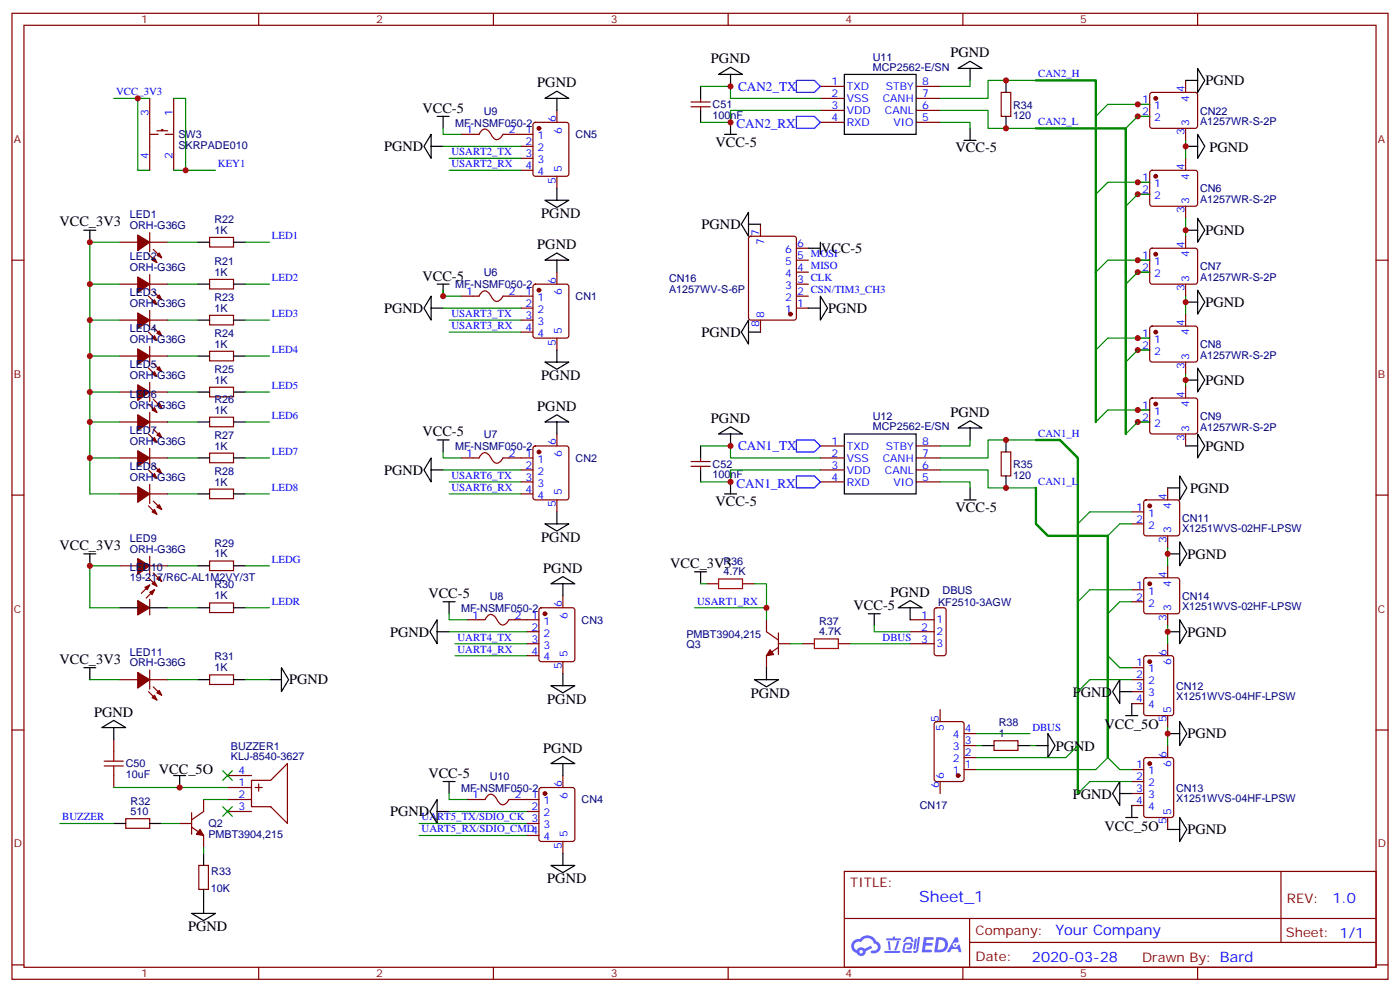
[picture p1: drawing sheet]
<svg xmlns="http://www.w3.org/2000/svg" width="412mm" height="292mm" viewBox="0 0 412 292" stroke-linecap="round" stroke-linejoin="round" font-family="sans-serif">
<path d="M305.2 23.7h17.6v100.5M305.2 37.8h26.4v89.9M305.2 129.5h7l5.3 5.3v98.8M305.2 143.6v10.6l3.5 3.5h17.6v65.3" fill="none" stroke="#008700" stroke-width=".71"/>
<g fill="none" stroke="#870000" stroke-width=".35">
<path d="M3.5 3.9h405.4v284.4h-405.4zM7.1 7.4h398.2v277.3h-398.2zM76.2 3.9v3.5M145.3 3.9v3.5M214.5 3.9v3.5M283.6 3.9v3.5M352.8 3.9v3.5M3.5 76.6h3.6M405.3 76.6h3.6M3.5 145.7h3.6M405.3 145.7h3.6M3.5 214.9h3.6"/>
<path d="M405.3 214.9h3.6M248.7 256.5h156.6v28.2h-156.6zM377.3 256.5v20.9M248.7 270.4h156.5M285.6 277.4h119.6M285.6 270.4v14.1M3.5 284h3.6M76.2 284.7v3.6M145.3 284.7v3.6M214.5 284.7v3.6M283.6 284.7v3.6M352.8 284.7v3.6"/>
<path d="M405.3 284h3.6"/>
</g>
<g fill="#5487ff">
<path d="M272.1 275.8h2.6l.3 .2-.1 .6h-2l-.1 1h1.6l.4 .4-.4 .4h-1.7l-.2 1.1 1.8 .1 .3 .3-.2 .4h-2.9z"/>
<path d="M281.4 275.9h.7l.4 1.3-.7 .3a.74 .74 0 0 0-1.1 .3 .74 .74 0 0 0 .5 1.1 .74 .74 0 0 0 .9-.7l.5-.3 .7 2.4h-.9l-.2-1h-1.9l-.5 1h-.9z"/>
<path d="M269.5 276.3h.6l-.4 2.9a.31 .31 0 0 1-.3 .3 .31 .31 0 0 1-.3-.3z"/>
<path d="M270.4 275.8h.6l-.5 4a.89 .89 0 0 1-.7 .7 .89 .89 0 0 1-.9-.3l1-.5z"/>
<path d="M266.8 276l.6-.2 1.2 .1 .5 1.3-.6 .1-.4-.9-1 .1a.95 .95 0 0 1-1 .8l-.1-.2z"/>
<path d="M266.4 277.7l1.8-.2a1.04 1.04 0 0 1 .6 1.1 1.04 1.04 0 0 1-.8 .9h-.7a.29 .29 0 0 1-.3-.4 .29 .29 0 0 1 .3-.2h.7l.2-.8h-1.4l-.4 1.8h1.9a.29 .29 0 0 1 .3 .3 .29 .29 0 0 1-.3 .3h-2l-.4-.3 .2-2.1z"/>
<path d="M260.5 279.9h4.4a.3 .3 0 0 1 .3 .3 .3 .3 0 0 1-.3 .3h-4.3z"/>
<path d="M264.3 277h.6l-.5 1.6a1.02 1.02 0 0 1-.7 1.2l-.2-.3z"/>
<path d="M261.5 277h.6l.3 2.4-.3 .3-.3-.2z"/>
<path d="M261.1 276.2h1.9l.2-.5h.5l-.1 .5h1.5a.29 .29 0 0 1 .3 .3 .29 .29 0 0 1-.3 .3h-3.9z"/>
<path d="M275.8 275.9l-.6 4.4h1.4a2.27 2.27 0 0 0 2.7-2.3 2.27 2.27 0 0 0-2.7-2.1zM276.6 276.6a1.5 1.5 0 0 1 1.8 1.6 1.5 1.5 0 0 1-1.9 1.3h-.3z"/>
<path d="M251.4 277a2.09 2.09 0 0 0 1 3.5 1.37 1.37 0 0 0 1.5 .9 1.37 1.37 0 0 0 1.1-1.4l2-1-.5-.7-1.8 1a1.4 1.4 0 0 0-2.3 .4 1.32 1.32 0 0 1-.6-1.9 1.32 1.32 0 0 1 1.9-.4 2.02 2.02 0 0 1 2-1.3 2.02 2.02 0 0 1 1.8 1.7 1.09 1.09 0 0 1 1.1 1.3 1.09 1.09 0 0 1-1.6 .7 .41 .41 0 0 0-.5 .3 .41 .41 0 0 0 .4 .5 1.89 1.89 0 0 0 2.4-1.2 1.89 1.89 0 0 0-1.2-2.4 2.98 2.98 0 0 0-5-.6l-1 .1zM253.2 280.1a.52 .52 0 0 1 1 0 .52 .52 0 0 1-1 0z"/>
<circle cx="281.4" cy="278.1" r=".28"/>
</g>
<g fill="none" stroke="#870000" stroke-width=".35">
<path d="M44.1 29v21.1M44.1 39.5h2.5M46.2 38.5h3.2M47.6 38.5v-.4h.4v.4M48.7 39.5h2.5M51.2 29v21.1M135.8 39.5h5.3l.6-.9a1.56 1.56 0 0 1 2.7 .5l.2 .3a2.13 2.13 0 0 0 2.2 1.6l1.4-1.5h8.8M157.2 36.2l.5-.2h9.2l.6 .4 .1 14.8-.5 .6-9.4 .1-.7-.5v-14.7zM164 32.5v3.5M203.6 31.4h5.6M203.6 30h5.6M206.4 29v1"/>
<path d="M206.4 31.4v1.1M241.7 25.4h7M241.7 29h7M241.7 32.5h7M241.7 36h7M269.9 25.4h7M269.9 29h7M269.9 32.5h7M269.9 36h7M294.9 27.2h2.8v7.1h-2.8zM335.1 30.7h3.6M335.1 34.3h3.6"/>
<path d="M338.9 27.4l.5-.2h12.7l.5 .2 .2 .5-.1 9.5-.6 .4-13-.1-.4-.6v-9.2zM349.2 23.7v3.5M349.2 37.8v3.5M153.5 43.1h3.5M153.5 46.6h3.5M153.5 50.1h3.5M164 51.9v3.5M335.1 53.7h3.6M335.1 57.2h3.6M338.9 50.3l.5-.2h12.7l.5 .2 .2 .5-.1 9.5-.6 .4-13-.1-.4-.6v-9.2zM349.2 46.6v3.5M35.3 71.3h5.3"/>
<path d="M43.7 74.8l2.5 2.5M44.1 68.5v5.6M44.1 71.3h5.3M45.2 73.4l2.4 2.5M61.7 69.9h7.1v2.8h-7.1zM220.7 69.7l.5-.2h12.7l.6 .5 .1 23.5-.5 .7h-12.9l-.7-.4v-23.6zM224 66v3.5M234.6 76.6h3.5M234.6 73.1h3.5M335.1 76.6h3.6M338.9 73.3l.5-.2h12.7l.5 .2 .2 .5-.1 9.4-.6 .4h-13l-.4-.7v-9.1zM349.2 60.7v3.5"/>
<path d="M349.2 69.5v3.6M35.3 83.6h5.3M35.3 94.2h5.3M43.7 87.2l2.5 2.4M43.7 97.8l2.5 2.4M44.1 80.8v5.7M44.1 91.4v5.6M44.1 83.6h5.3M44.1 94.2h5.3M45.2 85.8l2.4 2.4M45.2 96.3l2.4 2.5M61.7 82.2h7.1v2.9h-7.1z"/>
<path d="M61.7 92.8h7.1v2.8h-7.1zM135.8 87.2h5.3l.6-1a1.56 1.56 0 0 1 2.7 .6l.2 .3a2.13 2.13 0 0 0 2.2 1.5l1.4-1.4h8.8M153.5 94.2h3.5M153.5 90.7h3.5M153.5 97.8h3.5M157.2 83.9l.5-.3h9.2l.6 .5 .1 14.7-.5 .7h-9.4l-.7-.4v-14.8zM164 80.1v3.5M164 99.5v3.5M224 94.2v3.6M234.6 83.6h3.5M234.6 87.2h3.5M234.6 90.7h3.5"/>
<path d="M234.6 80.1h3.5M335.1 80.1h3.6M335.1 99.5h3.6M338.9 96.2l.5-.2h12.7l.5 .2 .2 .5-.1 9.4-.6 .5-13-.1-.4-.6v-9.2zM349.2 83.6v3.6M349.2 92.5v3.5M35.3 104.8h5.3M35.3 115.4h5.3M43.7 108.3l2.5 2.5M43.7 118.9l2.5 2.5M44.1 102v5.6M44.1 112.6v5.6"/>
<path d="M44.1 104.8h5.3M44.1 115.4h5.3M45.2 106.9l2.4 2.5M45.2 117.5l2.4 2.5M61.7 103.4h7.1v2.8h-7.1zM61.7 114h7.1v2.8h-7.1zM335.1 103h3.6M338.9 117.4l.5-.2h12.7l.5 .2 .2 .5-.1 9.4-.6 .4h-13l-.4-.7v-9.1zM349.2 106.6v3.5M349.2 113.6v3.6M35.3 124.2h5.3M35.3 134.8h5.3"/>
<path d="M43.7 127.7l2.5 2.5M43.7 138.3l2.5 2.5M44.1 121.4v5.6M44.1 132v5.6M44.1 124.2h5.3M44.1 134.8h5.3M45.2 126.3l2.4 2.5M45.2 136.9l2.4 2.5M61.7 122.8h7.1v2.8h-7.1zM61.7 133.4h7.1v2.8h-7.1zM135.8 134.8h5.3l.6-.9a1.56 1.56 0 0 1 2.7 .5l.2 .3a2.13 2.13 0 0 0 2.2 1.5l1.4-1.4h8.8M153.5 138.3h3.5"/>
<path d="M157.2 131.5l.5-.2h9.2l.6 .4 .1 14.7-.5 .7h-9.4l-.7-.4v-14.7zM164 127.7v3.6M203.6 137.3h5.6M203.6 135.9h5.6M206.4 134.8v1.1M206.4 137.3v1M241.7 134.8h7M241.7 138.3h7M241.7 131.3h7M269.9 134.8h7M269.9 138.3h7M269.9 131.3h7"/>
<path d="M294.9 133h2.8v7.1h-2.8zM335.1 124.2h3.6M335.1 120.7h3.6M349.2 127.7v3.6M35.3 145.4h5.3M43.7 148.9l2.5 2.5M44.1 142.6v5.6M44.1 145.4h5.3M45.2 147.5l2.4 2.5M61.7 144h7.1v2.8h-7.1zM153.5 145.4h3.5M153.5 141.9h3.5"/>
<path d="M164 147.1v3.6M241.7 141.9h7M269.9 141.9h7M333.4 150.7h3.5M333.4 154.2h3.5M337.1 147.4l.5-.3h9.2l.5 .3 .2 .4v9.2l-.2 .5-.5 .2h-9.2l-.5-.2-.2-.5v-9.2zM344 143.6v3.5M344 157.7v3.6M35.3 166.5h5.3M43.7 170.1l2.5 2.4M44.1 163.7v5.7M44.1 176.4v4.6"/>
<path d="M44.1 166.5h5.3M44.1 172.2l-2.5 2.5M45.2 168.7l2.4 2.4M45.5 173.6l-2.5 2.5M61.7 165.1h7.1v2.9h-7.1zM61.7 177.5h7.1v2.8h-7.1zM159 179.1l.5-.2h9.1l.7 .4v14.8l-.4 .6-9.4 .1-.7-.5-.1-14.7zM165.8 175.4v3.5M208.1 171.8h3.6M218.7 171.8h3.5M275.4 179.1l.5-.2h2.1l.5 .2 .2 .5v12.7l-.2 .5-.5 .2-2.4-.1-.4-.6v-12.7zM333.4 173.6h3.5"/>
<path d="M333.4 177.1h3.5M337.1 170.3l.5-.2h9.2l.5 .2 .2 .5v9.2l-.2 .5-.5 .2h-9.2l-.5-.3-.2-.4v-9.2zM344 166.5v3.6M44.1 197.2v5.7M61.7 198.6h7.1v2.9h-7.1zM137.6 182.4h5.3l.6-.9a1.56 1.56 0 0 1 2.7 .5l.1 .3a2.13 2.13 0 0 0 2.3 1.6l1.3-1.5h8.8M155.2 185.9h3.5M155.2 189.5h3.5M155.2 193h3.5M165.8 194.8v3.5M225.8 182.4v3.5l3.5 2.5M229.3 189.5h3.5"/>
<path d="M229.3 190.5l-3.5 2.5v3.5M229.3 186.3v6.4M236.4 189.5h3.5M246.9 189.5h3.6M268.1 182.4h7.1M268.1 185.9h7.1M268.1 189.5h7.1M333.4 196.5h3.5M337.1 193.2l.5-.2h7.4l.7 .4v16.5l-.4 .7h-7.7l-.6-.4-.1-16.5zM344 180.7v3.5M344 189.5v3.5M33.5 217.7v3.5"/>
<path d="M35.3 200.1h5.3M43.7 203.6l2.5 2.5M44.1 200.1h5.3M45.2 202.2l2.4 2.4M275.4 212.6l.5-.2h7.4l.6 .4 .1 16.5-.5 .7h-7.6l-.7-.4v-16.5zM276.9 208.9v3.5M284 219.5h3.5M284 215.9h3.5M292.8 218.1h7.1v2.8h-7.1zM333.4 200.1h3.5M333.4 203.6h3.5M333.4 207.1h3.5"/>
<path d="M344 210.6v3.6M344 219.5v3.5M33.5 228.3v3.5M56.4 239.2v6.4M60 235.3v3.6l-3.6 2.4M67 231.8h7.1M67 235.3h7.1M67 238.9h7.1M67 228.3h7.1M74.1 229.7h5.6l5-4.9v17.6l-5-4.9h-5.6zM75.1 231.8h2.2M76.2 230.8v2.1"/>
<path d="M137.6 235.3h5.3l.6-.9a1.56 1.56 0 0 1 2.7 .5l.1 .3a2.13 2.13 0 0 0 2.3 1.6l1.3-1.5h8.8M155.2 238.9h3.5M159 232l.5-.2h9.1l.7 .4v14.8l-.4 .6-9.4 .1-.7-.5-.1-14.7zM165.8 228.3v3.5M276.9 230v3.6M284 226.5h3.5M284 223h3.5M333.4 226.5h3.5M333.4 230h3.5M333.4 233.6h3.5M333.4 237.1h3.5M337.1 223.2l.5-.2h7.4l.7 .4v16.5l-.4 .7h-7.7l-.6-.4-.1-16.5z"/>
<path d="M37 241h7.1v2.8h-7.1zM52.9 242.4h3.5M56.4 243.5l3.6 2.4v3.5M58.6 254.7h2.8v7.1h-2.8zM155.2 242.4h3.5M155.2 245.9h3.5M165.8 247.7v3.5M344 240.6v3.6"/>
</g>
<g fill="none" stroke="#000" stroke-width=".35">
<path d="M127 39.5v7.1l-2.1-3.5zM128.8 34.3h3.5M130.5 34.3v3.5M160.5 29l3.5-2.2 3.6 2.2zM164 29v3.5M206.4 25.4v3.6M206.4 32.5v3.5M211.7 21.9l3.5-2.1 3.5 2.1zM213.4 39.5h3.6M215.2 21.9v3.5M215.2 36v3.5M248.7 21.9h21.2v17.6h-21.2z"/>
<path d="M282.2 20.1l3.6-2.1 3.5 2.1zM285.8 20.1v3.6M285.8 37.8v3.5M296.3 23.7v3.5M296.3 34.3v3.5M349.2 23.7h3.6M352.8 20.1l2.1 3.6-2.1 3.5zM352.8 39.5l2.1 3.6-2.1 3.5zM127 43.1h3.5M160.5 58.9h7.1l-3.6 2.2zM164 55.4v3.5M284 41.3h3.5"/>
<path d="M349.2 43.1h3.6M24.7 67.8h3.5M26.5 67.8v3.5M58.2 71.3h3.5M68.8 71.3h3.5M160.5 76.6l3.5-2.1 3.6 2.1zM164 76.6v3.5M220.5 62.5v7l-2.1-3.5zM220.5 66h3.5M238.1 73.1h3.6M241.7 71.3v3.5M349.2 67.8h3.6"/>
<path d="M352.8 64.2l2.1 3.6-2.1 3.5zM58.2 83.6h3.5M58.2 94.2h3.5M68.8 83.6h3.5M68.8 94.2h3.5M127 87.2v7l-2.1-3.5zM127 90.7h3.5M128.8 83.6h3.5M130.5 83.6v3.6M220.5 94.2v7.1l-2.1-3.5zM220.5 97.8h3.5M238.1 90.7h3.6"/>
<path d="M241.7 87.2l2.1 3.5-2.1 3.5zM349.2 88.9h3.6M352.8 85.4l2.1 3.5-2.1 3.6zM58.2 104.8h3.5M58.2 115.4h3.5M68.8 104.8h3.5M68.8 115.4h3.5M160.5 106.6h7.1l-3.6 2.1zM164 103v3.6M349.2 111.9h3.6M352.8 108.3l2.1 3.6-2.1 3.5zM58.2 124.2h3.5"/>
<path d="M58.2 134.8h3.5M68.8 124.2h3.5M68.8 134.8h3.5M127 134.8v7.1l-2.1-3.6zM127 138.3h3.5M128.8 129.5h3.5M130.5 129.5v3.5M160.5 124.2l3.5-2.1 3.6 2.1zM164 124.2v3.5M206.4 131.3v3.5M206.4 138.3v3.6M211.7 127.7l3.5-2.1 3.5 2.1z"/>
<path d="M215.2 127.7v3.6M248.7 127.7h21.2v17.7h-21.2zM282.2 126l3.6-2.1 3.5 2.1zM285.8 126v3.5M296.3 129.5v3.5M349.2 131.3h3.6M352.8 127.7l2.1 3.6-2.1 3.5zM58.2 145.4h3.5M68.8 145.4h3.5M160.5 154.2h7.1l-3.6 2.1zM164 150.7v3.5M213.4 145.4h3.6"/>
<path d="M215.2 141.9v3.5M284 147.1h3.5M285.8 143.6v3.5M296.3 140.1v3.5M344 143.6h3.5M347.5 159.5l2.1 3.5-2.1 3.5zM347.5 140.1l2.1 3.5-2.1 3.5zM24.7 163h3.5M26.5 163v3.5M35.3 178.9h5.3M44.1 178.9h5.3M58.2 166.5h3.5"/>
<path d="M58.2 178.9h3.5M68.8 166.5h3.5M68.8 178.9h3.5M130.5 177.1h3.6M132.3 177.1v3.6M162.3 171.8l3.5-2.1 3.5 2.1zM165.8 171.8v3.6M204.6 168.3h3.5M206.4 168.3v3.5M264.6 178.9l3.5-2.1 3.5 2.1zM268.1 178.9v3.5M344 163h3.5"/>
<path d="M24.7 196.5h3.5M26.5 196.5v3.6M82.9 196.5l2.1 3.6-2.1 3.5zM128.8 182.4v7.1l-2.2-3.6zM128.8 185.9h3.5M165.8 198.3v3.5M225.8 196.5v3.6M255.8 180.7h3.5M257.5 180.7v3.5M344 185.9h3.5M347.5 182.4l2.1 3.5-2.1 3.6zM30 214.2l3.5-2.1 3.5 2.1z"/>
<path d="M33.5 214.2v3.5M58.2 200.1h3.5M68.8 200.1h3.5M79.4 200.1h3.5M162.3 201.8h7l-3.5 2.1zM222.2 200.1h7.1l-3.5 2.1zM289.3 219.5h3.5M299.9 219.5h3.5M305.2 219.5h3.5M308.7 215.9l2.1 3.6-2.1 3.5zM329.8 200.1v7l-2.1-3.5zM329.8 203.6h3.6"/>
<path d="M331.6 210.6h3.5M333.4 207.1v3.5M344 215.9h3.5M347.5 212.4l2.1 3.5-2.1 3.6zM51.2 228.3h3.5M52.9 228.3v3.5M128.8 235.3v7.1l-2.2-3.5zM128.8 238.9h3.5M130.5 230h3.6M132.3 230v3.6M162.3 224.8l3.5-2.2 3.5 2.2zM165.8 224.8v3.5"/>
<path d="M329.8 230v7.1l-2.1-3.5zM329.8 233.6h3.6M333.4 237.1v3.5M33.5 242.4h3.5M44.1 242.4h3.5M60 251.2v3.5M162.3 254.7h7l-3.5 2.2zM165.8 251.2v3.5M331.6 240.6h3.5M344 244.2h3.5M347.5 240.6l2.1 3.6-2.1 3.5zM56.4 268.9h7.1l-3.5 2.1z"/>
<path d="M60 261.8v7.1"/>
</g>
<g fill="#870000" stroke="#870000" stroke-width=".35">
<path d="M46.9 74.5l.7 1.4-1.4-.7z"/>
<path d="M44.8 76.6l.7-.7 .7 1.4z"/>
<path d="M40.6 69.2l3.5 2.1-3.5 2.5z"/>
<path d="M46.2 87.5l.7-.7 .7 1.4z"/>
<path d="M44.8 88.9l.7-.7 .7 1.4z"/>
<path d="M40.6 81.5l3.5 2.1-3.5 2.5z"/>
<path d="M46.2 98.1l.7-.7 .7 1.4z"/>
<path d="M44.8 99.5l.7-.7 .7 1.4z"/>
<path d="M40.6 92.1l3.5 2.1-3.5 2.5z"/>
<path d="M46.2 108.7l.7-.7 .7 1.4z"/>
<path d="M44.8 110.1l.7-.7 .7 1.4z"/>
<path d="M40.6 102.7l3.5 2.1-3.5 2.5z"/>
<path d="M46.2 119.3l.7-.7 .7 1.4z"/>
<path d="M44.8 120.7l.7-.7 .7 1.4z"/>
<path d="M40.6 113.3l3.5 2.1-3.5 2.5z"/>
<path d="M46.2 128.1l.7-.7 .7 1.4z"/>
<path d="M45.5 128.8l.7 1.4-1.4-.7z"/>
<path d="M40.6 122.1l3.5 2.1-3.5 2.5z"/>
<path d="M46.2 138.7l.7-.7 .7 1.4z"/>
<path d="M44.8 140.1l.7-.7 .7 1.4z"/>
<path d="M40.6 132.7l3.5 2.1-3.5 2.5z"/>
<path d="M46.2 149.3l.7-.7 .7 1.4z"/>
<path d="M44.8 150.7l.7-.7 .7 1.4z"/>
<path d="M40.6 143.3l3.5 2.1-3.5 2.4z"/>
<path d="M46.2 170.4l.7-.7 .7 1.4z"/>
<path d="M44.8 171.8l.7-.7 .7 1.4z"/>
<path d="M40.6 164.4l3.5 2.1-3.5 2.5z"/>
<path d="M46.9 203.2l.7 1.4-1.4-.7z"/>
<path d="M44.8 205.4l.7-.8 .7 1.5z"/>
<path d="M40.6 197.9l3.5 2.2-3.5 2.4z"/>
<path d="M40.6 176.8l3.5 2.1-3.5 2.1z"/>
<path d="M44.1 174.3l1.4-.7-.7 1.4z"/>
<path d="M42.7 172.9l1.4-.7-.7 1.4z"/>
<path d="M58.9 244.2l1.1 1.7-2.1-.3z"/>
<path d="M226.8 191.2l1.1 1.5-2.1 .3z"/>
<circle cx="158.7" cy="37.8" r=".53"/>
<circle cx="158.7" cy="85.4" r=".53"/>
<circle cx="158.7" cy="133" r=".53"/>
<circle cx="160.5" cy="180.7" r=".53"/>
<circle cx="160.5" cy="233.6" r=".53"/>
<circle cx="338.7" cy="148.9" r=".53"/>
<circle cx="338.7" cy="194.8" r=".53"/>
<circle cx="338.7" cy="224.8" r=".53"/>
<circle cx="338.7" cy="171.8" r=".53"/>
<circle cx="232.8" cy="92.5" r=".53"/>
<circle cx="282.2" cy="228.3" r=".53"/>
<circle cx="340.4" cy="29" r=".53"/>
<circle cx="340.4" cy="51.9" r=".53"/>
<circle cx="340.4" cy="74.8" r=".53"/>
<circle cx="340.4" cy="97.8" r=".53"/>
<circle cx="340.4" cy="118.9" r=".53"/>
</g>
<path d="M211.7 170.4h7v2.8h-7zM239.9 188.1h7v2.8h-7zM30.7 224h5.6M30.7 225.5h5.6M33.5 221.2v2.8M33.5 225.5v2.8" fill="none" stroke="#a10000" stroke-width=".35"/>
<path d="M234.6 23.7h5.3l1.8 1.7-1.8 1.8h-5.3zM234.6 34.3h5.3l1.8 1.7-1.8 1.8h-5.3zM234.6 129.5h5.3l1.8 1.8-1.8 1.7h-5.3zM234.6 140.1h5.3l1.8 1.8-1.8 1.7h-5.3z" fill="none" stroke="#00f" stroke-width=".35"/>
<g fill="none" stroke="#008700" stroke-width=".35">
<path d="M33.5 29h7.1M44.1 29h-3.5v21.1h3.5M51.2 29h3.5v21.1h-3.5M130.5 37.8v1.7h5.3M206.4 25.4h8.8v3.6h26.5M241.7 32.5h-26.5v3.5h-8.8M276.9 32.5h14.1v5.3h14.2M276.9 36h8.9v1.8M285.8 23.7v1.7h-8.9M305.2 23.7h-14.2v5.3h-14.1M326.3 30.7h12.4M335.1 34.3h3.6"/>
<path d="M54.7 50.1h8.8M130.5 43.1h23M132.3 46.6h21.2M132.3 50.1h21.2M326.3 53.7h12.4M335.1 57.2h3.6M349.2 41.3v5.3M35.3 71.3h-8.8v74.1h8.8M49.4 71.3h8.8M72.3 71.3h7.1M326.3 76.6h12.4M349.2 64.2v5.3"/>
<path d="M26.5 83.6h8.8M26.5 94.2h8.8M49.4 83.6h8.8M49.4 94.2h8.8M72.3 83.6h7.1M72.3 94.2h7.1M130.5 85.4v1.8h5.3M130.5 90.7h23M132.3 94.2h21.2M132.3 97.8h21.2M326.3 99.5h12.4M335.1 80.1h3.6"/>
<path d="M349.2 87.2v5.3M26.5 104.8h8.8M26.5 115.4h8.8M49.4 104.8h8.8M49.4 115.4h8.8M72.3 104.8h7.1M72.3 115.4h7.1M335.1 103h3.6M349.2 110.1v3.5M26.5 124.2h8.8M26.5 134.8h8.8M49.4 124.2h8.8"/>
<path d="M49.4 134.8h8.8M72.3 124.2h7.1M72.3 134.8h7.1M130.5 133v1.8h5.3M130.5 138.3h23M206.4 131.3h8.8v3.5h26.5M241.7 138.3h-26.5v3.6h-8.8M276.9 138.3h14.1v5.3h14.2M285.8 129.5v1.8h-8.9M305.2 129.5h-14.2v5.3h-14.1M326.3 120.7h12.4M335.1 124.2h3.6"/>
<path d="M49.4 145.4h8.8M72.3 145.4h7.1M132.3 145.4h21.2M132.3 141.9h21.2M276.9 141.9h8.9v1.7M321 150.7h12.4M329.8 154.2h3.6M35.3 166.5h-8.8v12.4h8.8M49.4 166.5h8.8M49.4 178.9h8.8M72.3 166.5h7.1M72.3 178.9h7.1"/>
<path d="M204.6 178.9h21.2v3.5M206.4 171.8h1.7M222.2 171.8h3.6v7.1M321 173.6h12.4M329.8 177.1h3.6M344 161.3v5.2M132.3 180.7v1.7h5.3M132.3 185.9h22.9M134.1 193h21.1M134.1 189.5h21.1M232.8 189.5h3.6M250.5 189.5h17.6"/>
<path d="M257.5 184.2v1.7h10.6M329.8 196.5h3.6M344 184.2v5.3M26.5 200.1h8.8M49.4 200.1h8.8M72.3 200.1h7.1M287.5 215.9h15.9M287.5 219.5h1.8M303.4 219.5h1.8M321 200.1h12.4M344 214.2v5.3M33.5 231.8h33.5"/>
<path d="M60 235.3h7M132.3 233.6v1.7h5.3M132.3 238.9h22.9M287.5 226.5h35.3M287.5 223h26.5M321 230h12.4M329.8 226.5h3.6M17.6 242.4h15.9M47.6 242.4h5.3M60 249.4v1.8M123.5 242.4h31.7M123.5 245.9h31.7"/>
</g>
<g fill="#c00">
<circle cx="349.3" cy="43.1" r=".88"/>
<circle cx="296.3" cy="23.7" r=".88"/>
<circle cx="296.3" cy="37.8" r=".88"/>
<circle cx="26.5" cy="71.3" r=".88"/>
<circle cx="26.5" cy="134.8" r=".88"/>
<circle cx="26.5" cy="124.2" r=".88"/>
<circle cx="26.5" cy="115.4" r=".88"/>
<circle cx="26.5" cy="104.8" r=".88"/>
<circle cx="26.5" cy="94.2" r=".88"/>
<circle cx="26.5" cy="83.6" r=".88"/>
<circle cx="54.7" cy="50.1" r=".88"/>
<circle cx="40.6" cy="29" r=".88"/>
<circle cx="26.5" cy="166.5" r=".88"/>
<circle cx="52.9" cy="231.8" r=".88"/>
<circle cx="296.3" cy="143.6" r=".88"/>
<circle cx="296.3" cy="129.5" r=".88"/>
<circle cx="349.3" cy="67.8" r=".88"/>
<circle cx="349.3" cy="88.9" r=".88"/>
<circle cx="349.3" cy="111.9" r=".88"/>
<circle cx="215.2" cy="25.4" r=".88"/>
<circle cx="215.2" cy="36" r=".88"/>
<circle cx="215.2" cy="131.3" r=".88"/>
<circle cx="215.2" cy="141.9" r=".88"/>
<circle cx="344" cy="163" r=".88"/>
<circle cx="344" cy="185.9" r=".88"/>
<circle cx="344" cy="215.9" r=".88"/>
<circle cx="225.8" cy="178.9" r=".88"/>
<circle cx="335.1" cy="30.7" r=".88"/>
<circle cx="335.1" cy="34.3" r=".88"/>
<circle cx="335.1" cy="53.7" r=".88"/>
<circle cx="335.1" cy="57.2" r=".88"/>
<circle cx="335.1" cy="76.6" r=".88"/>
<circle cx="335.1" cy="80.1" r=".88"/>
<circle cx="335.1" cy="99.5" r=".88"/>
<circle cx="335.1" cy="103" r=".88"/>
<circle cx="335.1" cy="120.7" r=".88"/>
<circle cx="335.1" cy="124.2" r=".88"/>
<circle cx="130.5" cy="87.2" r=".88"/>
</g>
<g fill="none" stroke="#008700" stroke-width=".35">
<path d="M326.3 30.7l-3.5 3.6M335.1 34.3l-3.5 3.5M326.3 53.7l-3.5 3.5M335.1 57.2l-3.5 3.5M326.3 76.6l-3.5 3.5M326.3 99.5l-3.5 3.5M335.1 80.1l-3.5 3.5M335.1 103l-3.5 3.6M326.3 120.7l-3.5 3.5M335.1 124.2l-3.5 3.5M321 150.7l-3.5 3.5M329.8 154.2l-3.5 3.5"/>
<path d="M321 173.6l-3.5 3.5M329.8 177.1l-3.5 3.6M326.3 193l3.5 3.5M317.5 219.5l-3.5 3.5M321 200.1l-3.5 3.5M321 230l-3.5 3.6M322.8 226.5l3.5-3.5 3.5 3.5"/>
</g>
<g fill="#c00" stroke="#008700" stroke-width=".35">
<path d="M65.6 226.9l2.8 2.8zM68.4 226.9l-2.8 2.8z"/>
<path d="M65.6 237.5l2.8 2.8zM68.4 237.5l-2.8 2.8z"/>
</g>
<text font-size="4.6" fill="#00f" x="270.8" y="265.5">Sheet_1</text>
<g font-size="4.2">
<text x="280" y="16.9">PGND</text>
<text x="209.4" y="18.7">PGND</text>
<text x="158.3" y="25.7">PGND</text>
<text x="355.1" y="25.1">PGND</text>
<text x="124.4" y="33.2">VCC-5</text>
<text x="113.2" y="44.5">PGND</text>
<text x="210.7" y="43.2">VCC-5</text>
<text x="281.5" y="44.8">VCC-5</text>
<text x="356.3" y="44.8">PGND</text>
<text x="159.5" y="64.2">PGND</text>
<text x="17.5" y="66.6">VCC_3V3</text>
<text x="206.7" y="67.4">PGND</text>
<text x="355.1" y="69.2">PGND</text>
<text x="158.3" y="73.4">PGND</text>
<text x="241.8" y="74.5">VCC-5</text>
<text x="124.4" y="82.6">VCC-5</text>
<text x="113.2" y="92.1">PGND</text>
<text x="243.9" y="92.1">PGND</text>
<text x="355.1" y="90.3">PGND</text>
<text x="206.7" y="99.2">PGND</text>
<text x="159.5" y="111.9">PGND</text>
<text x="355.1" y="113.3">PGND</text>
<text x="158.3" y="121">PGND</text>
<text x="209.4" y="124.5">PGND</text>
<text x="280" y="122.7">PGND</text>
<text x="124.4" y="128.5">VCC-5</text>
<text x="355.1" y="132.7">PGND</text>
<text x="113.2" y="139.7">PGND</text>
<text x="210.7" y="149.1">VCC-5</text>
<text x="350.5" y="145">PGND</text>
<text x="281.5" y="150.7">VCC-5</text>
<text x="17.5" y="161.8">VCC_3V3</text>
<text x="159.5" y="159.5">PGND</text>
<text x="197.4" y="167.1">VCC_3V3</text>
<text x="349.8" y="164.4">PGND</text>
<text x="160" y="168.6">PGND</text>
<text x="126.2" y="176.1">VCC-5</text>
<text x="251.4" y="179.6">VCC-5</text>
<text x="262.3" y="175.7">PGND</text>
<text x="114.9" y="187.4">PGND</text>
<text x="349.8" y="187.4">PGND</text>
<text x="17.5" y="195.4">VCC_3V3</text>
<text x="85.2" y="201.5">PGND</text>
<text x="161.2" y="207.1">PGND</text>
<text x="221.2" y="205.4">PGND</text>
<text x="316" y="205.1">PGND</text>
<text x="27.7" y="210.9">PGND</text>
<text x="325.4" y="214.6">VCC_5O</text>
<text x="160" y="221.5">PGND</text>
<text x="311" y="220.9">PGND</text>
<text x="349.8" y="217.3">PGND</text>
<text x="46.8" y="227.9">VCC_5O</text>
<text x="126.2" y="229">VCC-5</text>
<text x="316" y="235.1">PGND</text>
<text x="114.9" y="240.3">PGND</text>
<text x="325.4" y="244.6">VCC_5O</text>
<text x="349.8" y="245.6">PGND</text>
<text x="161.2" y="260">PGND</text>
<text x="55.4" y="274.1">PGND</text>
</g>
<g font-size="4.2" fill="#00f">
<text x="392.5" y="265.8">1.0</text>
<text x="310.9" y="275.3">Your Company</text>
<text x="304" y="283.1">2020-03-28</text>
</g>
<g font-size="3.9" fill="#00f">
<text x="217.4" y="26.7">CAN2_TX</text>
<text x="217" y="37.7">CAN2_RX</text>
<text x="217.4" y="132.5">CAN1_TX</text>
<text x="217" y="143.5">CAN1_RX</text>
</g>
<g font-size="3.9" fill="#800">
<text x="250.5" y="261.1">TITLE:</text>
<text x="379.1" y="265.8">REV:</text>
<text x="287.4" y="275.3">Company:</text>
<text x="378.7" y="275.9">Sheet: 1/1</text>
<text x="287.4" y="283">Date:</text>
<text x="336.4" y="283.1">Draw</text>
<text x="346.6" y="283.1">n By: Bard</text>
</g>
<g font-size="3.2" fill="#800">
<text x="41.6" y="6.9">1</text>
<text x="110.8" y="6.9">2</text>
<text x="179.9" y="6.9">3</text>
<text x="249.1" y="6.9">4</text>
<text x="318.2" y="6.9">5</text>
<text x="4.1" y="42">A</text>
<text x="405.9" y="42">A</text>
<text x="4.1" y="111.2">B</text>
<text x="405.9" y="111.2">B</text>
<text x="4.1" y="180.3">C</text>
<text x="405.9" y="180.3">C</text>
<text x="4.1" y="249.4">D</text>
<text x="405.9" y="249.4">D</text>
<text x="41.6" y="287.7">1</text>
<text x="110.8" y="287.7">2</text>
<text x="179.9" y="287.7">3</text>
<text x="249.1" y="287.7">4</text>
<text x="318.2" y="287.7">5</text>
</g>
<g font-size="3.2" fill="#000080">
<text x="257.1" y="17.8">U11</text>
<text x="257.1" y="20.8">MCP2562-E/SN</text>
<text x="142.5" y="33.7">U9</text>
<text x="209.9" y="35">100nF</text>
<text x="209.9" y="31.9">C51</text>
<text x="298.4" y="35">120</text>
<text x="298.5" y="32">R34</text>
<text x="353.5" y="33.7">CN22</text>
<text x="52.6" y="40.7">SW3</text>
<text x="134.1" y="37.3">MF-NSMF050-2</text>
<text x="169.6" y="40.7">CN5</text>
<text x="353.5" y="36.8">A1257WR-S-2P</text>
<text x="52.6" y="43.9">SKRPADE010</text>
<text x="353.5" y="59.7">A1257WR-S-2P</text>
<text x="353.5" y="56.6">CN6</text>
<text x="38.2" y="64.2">LED1</text>
<text x="63.2" y="65.6">R22</text>
<text x="38.2" y="67.4">ORH-G36G</text>
<text x="63.2" y="68.8">1K</text>
<text x="38.2" y="76.6">LED2</text>
<text x="63.2" y="78">R21</text>
<text x="38.2" y="79.8">ORH-G36G</text>
<text x="63.2" y="81.2">1K</text>
<text x="142.5" y="81.4">U6</text>
<text x="197.1" y="83.1">CN16</text>
<text x="353.5" y="82.6">A1257WR-S-2P</text>
<text x="353.5" y="79.6">CN7</text>
<text x="38.2" y="87.2">LED3</text>
<text x="63.2" y="88.6">R23</text>
<text x="134.1" y="84.9">MF-NSMF050-2</text>
<text x="169.6" y="88.3">CN1</text>
<text x="197.1" y="86.2">A1257WV-S-6P</text>
<text x="38.2" y="90.3">ORH-G36G</text>
<text x="63.2" y="91.8">1K</text>
<text x="38.2" y="100.9">ORH-G36G</text>
<text x="38.2" y="97.8">LED4</text>
<text x="63.2" y="99.1">R24</text>
<text x="63.2" y="102.3">1K</text>
<text x="353.5" y="105.6">A1257WR-S-2P</text>
<text x="353.5" y="102.5">CN8</text>
<text x="38.2" y="111.5">ORH-G36G</text>
<text x="38.2" y="108.3">LED5</text>
<text x="63.2" y="112.9">1K</text>
<text x="63.2" y="109.7">R25</text>
<text x="38.2" y="117.2">LED6</text>
<text x="63.2" y="118.5">R26</text>
<text x="38.2" y="120.3">ORH-G36G</text>
<text x="63.2" y="121.7">1K</text>
<text x="257.1" y="123.7">U12</text>
<text x="353.5" y="123.7">CN9</text>
<text x="38.2" y="130.9">ORH-G36G</text>
<text x="38.2" y="127.7">LED7</text>
<text x="63.2" y="129.1">R27</text>
<text x="142.5" y="129">U7</text>
<text x="257.1" y="126.7">MCP2562-E/SN</text>
<text x="353.5" y="126.7">A1257WR-S-2P</text>
<text x="63.2" y="132.3">1K</text>
<text x="134.1" y="132.5">MF-NSMF050-2</text>
<text x="169.6" y="135.9">CN2</text>
<text x="209.9" y="137.8">C52</text>
<text x="298.5" y="137.8">R35</text>
<text x="38.2" y="141.5">ORH-G36G</text>
<text x="38.2" y="138.3">LED8</text>
<text x="63.2" y="142.9">1K</text>
<text x="63.2" y="139.7">R28</text>
<text x="209.9" y="140.8">100nF</text>
<text x="298.4" y="140.9">120</text>
<text x="348.2" y="153.6">CN11</text>
<text x="38.2" y="159.5">LED9</text>
<text x="63.2" y="160.9">R29</text>
<text x="348.2" y="156.7">X1251WVS-02HF-LPSW</text>
<text x="38.2" y="162.7">ORH-G36G</text>
<text x="63.2" y="164.1">1K</text>
<text x="213.1" y="166.2">R36</text>
<text x="38.2" y="171.1">19-217/R6C-AL1M2VY/3T</text>
<text x="38.2" y="168.1">LED10</text>
<text x="63.2" y="173.2">R30</text>
<text x="213.1" y="169.4">4.7K</text>
<text x="63.2" y="176.4">1K</text>
<text x="144.3" y="176.6">U8</text>
<text x="276.3" y="178.3">KF2510-3AGW</text>
<text x="277.7" y="174.7">DBUS</text>
<text x="348.2" y="179.7">X1251WVS-02HF-LPSW</text>
<text x="348.2" y="176.5">CN14</text>
<text x="135.8" y="180.1">MF-NSMF050-2</text>
<text x="171.3" y="183.6">CN3</text>
<text x="241.3" y="183.8">R37</text>
<text x="202.2" y="187.7">PMBT3904,215</text>
<text x="202.2" y="190.7">Q3</text>
<text x="241.3" y="187">4.7K</text>
<text x="38.2" y="196.2">ORH-G36G</text>
<text x="38.2" y="193">LED11</text>
<text x="63.2" y="197.6">1K</text>
<text x="63.2" y="194.4">R31</text>
<text x="346.4" y="203.1">CN12</text>
<text x="346.4" y="206.1">X1251WVS-04HF-LPSW</text>
<text x="294.2" y="213.8">R38</text>
<text x="68" y="220.6">BUZZER1</text>
<text x="294.2" y="217">1</text>
<text x="37" y="225.9">C50</text>
<text x="68" y="223.7">KLJ-8540-3627</text>
<text x="37" y="229.1">10uF</text>
<text x="135.8" y="233.1">MF-NSMF050-2</text>
<text x="144.3" y="229.5">U10</text>
<text x="346.4" y="233.1">CN13</text>
<text x="38.5" y="239.9">510</text>
<text x="38.5" y="236.8">R32</text>
<text x="171.3" y="236.5">CN4</text>
<text x="271" y="238.2">CN17</text>
<text x="346.4" y="236.1">X1251WVS-04HF-LPSW</text>
<text x="61.4" y="243.5">Q2</text>
<text x="61.4" y="246.7">PMBT3904,215</text>
<text x="62.2" y="257.7">R33</text>
<text x="62.1" y="262.6">10K</text>
</g>
<g font-size="3.2" fill="#00f">
<text x="305.9" y="22.8">CAN2_H</text>
<text x="34.2" y="28.1">VCC_3V3</text>
<text x="244.9" y="25.1">1</text>
<text x="244.9" y="28.6">2</text>
<text x="249.4" y="26.5">TXD</text>
<text x="260.9" y="26.5">STBY</text>
<text x="271.6" y="28.6">7</text>
<text x="271.6" y="25.1">8</text>
<text x="348.9" y="27.2" transform="rotate(-90 348.9 27.2)">4</text>
<text x="350.3" y="29.9" transform="rotate(-90 350.3 29.9)">4</text>
<text x="43.7" y="34.3" transform="rotate(-90 43.7 34.3)">3</text>
<text x="50.8" y="34.3" transform="rotate(-90 50.8 34.3)">1</text>
<text x="163.7" y="35.8" transform="rotate(-90 163.7 35.8)">6</text>
<text x="244.9" y="32.1">3</text>
<text x="244.9" y="35.7">4</text>
<text x="249.4" y="30">VSS</text>
<text x="249.4" y="33.5">VDD</text>
<text x="260" y="30">CANH</text>
<text x="260.6" y="33.5">CANL</text>
<text x="271.6" y="35.7">5</text>
<text x="271.6" y="32.1">6</text>
<text x="336.5" y="30.4">1</text>
<text x="336.5" y="33.9">2</text>
<text x="340" y="32.1">1</text>
<text x="340" y="35.7">2</text>
<text x="137.3" y="39.2">1</text>
<text x="149.9" y="39.2">2</text>
<text x="154.8" y="39.2">1</text>
<text x="158.3" y="41">1</text>
<text x="165.5" y="39.3" transform="rotate(-90 165.5 39.3)">6</text>
<text x="249.4" y="37.1">RXD</text>
<text x="263.2" y="37.1">VIO</text>
<text x="305.9" y="36.9">CAN2_L</text>
<text x="348.9" y="39.8" transform="rotate(-90 348.9 39.8)">3</text>
<text x="350.3" y="37.1" transform="rotate(-90 350.3 37.1)">3</text>
<text x="43.7" y="46.9" transform="rotate(-90 43.7 46.9)">4</text>
<text x="50.8" y="46.9" transform="rotate(-90 50.8 46.9)">2</text>
<text x="133" y="45.7">USART2_TX</text>
<text x="154.8" y="42.7">2</text>
<text x="154.8" y="46.2">3</text>
<text x="158.3" y="44.5">2</text>
<text x="64.2" y="49.2">KEY1</text>
<text x="133" y="49.2">USART2_RX</text>
<text x="154.8" y="49.8">4</text>
<text x="158.3" y="48">3</text>
<text x="158.3" y="51.5">4</text>
<text x="165.5" y="50.6" transform="rotate(-90 165.5 50.6)">5</text>
<text x="336.5" y="53.3">1</text>
<text x="348.9" y="50.1" transform="rotate(-90 348.9 50.1)">4</text>
<text x="350.3" y="52.9" transform="rotate(-90 350.3 52.9)">4</text>
<text x="163.7" y="54.1" transform="rotate(-90 163.7 54.1)">5</text>
<text x="336.5" y="56.8">2</text>
<text x="340" y="55.1">1</text>
<text x="340" y="58.6">2</text>
<text x="348.9" y="62.7" transform="rotate(-90 348.9 62.7)">3</text>
<text x="350.3" y="60" transform="rotate(-90 350.3 60)">3</text>
<text x="80.1" y="70.4">LED1</text>
<text x="223.7" y="69.5" transform="rotate(-90 223.7 69.5)">7</text>
<text x="225.1" y="72.3" transform="rotate(-90 225.1 72.3)">7</text>
<text x="231.3" y="78">5</text>
<text x="231.3" y="74.5">6</text>
<text x="234.8" y="76.2">5 MOSI</text>
<text x="234.8" y="72.7">6</text>
<text x="336.5" y="76.2">1</text>
<text x="340" y="78">1</text>
<text x="348.9" y="73.1" transform="rotate(-90 348.9 73.1)">4</text>
<text x="350.3" y="75.8" transform="rotate(-90 350.3 75.8)">4</text>
<text x="80.1" y="82.8">LED2</text>
<text x="163.7" y="83.5" transform="rotate(-90 163.7 83.5)">6</text>
<text x="231.3" y="81.5">4</text>
<text x="234.8" y="83.3">3 CLK</text>
<text x="234.8" y="79.8">4 MISO</text>
<text x="336.5" y="79.8">2</text>
<text x="340" y="81.5">2</text>
<text x="350.3" y="82.9" transform="rotate(-90 350.3 82.9)">3</text>
<text x="137.3" y="86.8">1</text>
<text x="149.9" y="86.8">2</text>
<text x="154.8" y="86.8">1</text>
<text x="158.3" y="88.6">1</text>
<text x="165.5" y="87" transform="rotate(-90 165.5 87)">6</text>
<text x="231.3" y="88.6">2</text>
<text x="231.3" y="85.1">3</text>
<text x="234.8" y="86.8">2 CSN/TIM3_CH3</text>
<text x="348.9" y="85.7" transform="rotate(-90 348.9 85.7)">3</text>
<text x="80.1" y="93.3">LED3</text>
<text x="133" y="93.3">USART3_TX</text>
<text x="154.8" y="90.3">2</text>
<text x="154.8" y="93.9">3</text>
<text x="158.3" y="92.1">2</text>
<text x="158.3" y="95.6">3</text>
<text x="225.1" y="93.5" transform="rotate(-90 225.1 93.5)">8</text>
<text x="231.3" y="92.1">1</text>
<text x="234.8" y="90.3">1</text>
<text x="348.9" y="96" transform="rotate(-90 348.9 96)">4</text>
<text x="133" y="96.9">USART3_RX</text>
<text x="154.8" y="97.4">4</text>
<text x="158.3" y="99.2">4</text>
<text x="163.7" y="101.7" transform="rotate(-90 163.7 101.7)">5</text>
<text x="165.5" y="98.2" transform="rotate(-90 165.5 98.2)">5</text>
<text x="223.7" y="96.2" transform="rotate(-90 223.7 96.2)">8</text>
<text x="336.5" y="99.2">1</text>
<text x="340" y="100.9">1</text>
<text x="350.3" y="98.7" transform="rotate(-90 350.3 98.7)">4</text>
<text x="80.1" y="103.9">LED4</text>
<text x="336.5" y="102.7">2</text>
<text x="340" y="104.5">2</text>
<text x="350.3" y="105.9" transform="rotate(-90 350.3 105.9)">3</text>
<text x="348.9" y="108.6" transform="rotate(-90 348.9 108.6)">3</text>
<text x="80.1" y="114.5">LED5</text>
<text x="348.9" y="117.2" transform="rotate(-90 348.9 117.2)">4</text>
<text x="350.3" y="119.9" transform="rotate(-90 350.3 119.9)">4</text>
<text x="80.1" y="123.3">LED6</text>
<text x="336.5" y="120.3">1</text>
<text x="336.5" y="123.9">2</text>
<text x="340" y="122.1">1</text>
<text x="340" y="125.6">2</text>
<text x="163.7" y="131.1" transform="rotate(-90 163.7 131.1)">6</text>
<text x="244.9" y="130.9">1</text>
<text x="271.6" y="130.9">8</text>
<text x="305.9" y="128.6">CAN1_H</text>
<text x="348.9" y="129.8" transform="rotate(-90 348.9 129.8)">3</text>
<text x="350.3" y="127" transform="rotate(-90 350.3 127)">3</text>
<text x="80.1" y="133.9">LED7</text>
<text x="137.3" y="134.4">1</text>
<text x="149.9" y="134.4">2</text>
<text x="154.8" y="134.4">1</text>
<text x="154.8" y="138">2</text>
<text x="158.3" y="136.2">1</text>
<text x="165.5" y="134.6" transform="rotate(-90 165.5 134.6)">6</text>
<text x="244.9" y="134.4">2</text>
<text x="244.9" y="138">3</text>
<text x="249.4" y="132.3">TXD</text>
<text x="249.4" y="135.9">VSS</text>
<text x="260" y="135.9">CANH</text>
<text x="260.9" y="132.3">STBY</text>
<text x="271.6" y="138">6</text>
<text x="271.6" y="134.4">7</text>
<text x="133" y="141">USART6_TX</text>
<text x="154.8" y="141.5">3</text>
<text x="158.3" y="139.7">2</text>
<text x="158.3" y="143.3">3</text>
<text x="244.9" y="141.5">4</text>
<text x="249.4" y="139.4">VDD</text>
<text x="249.4" y="142.9">RXD</text>
<text x="260.6" y="139.4">CANL</text>
<text x="263.2" y="142.9">VIO</text>
<text x="271.6" y="141.5">5</text>
<text x="305.9" y="142.7">CAN1_L</text>
<text x="80.1" y="144.5">LED8</text>
<text x="133" y="144.5">USART6_RX</text>
<text x="154.8" y="145">4</text>
<text x="158.3" y="146.8">4</text>
<text x="163.7" y="149.3" transform="rotate(-90 163.7 149.3)">5</text>
<text x="165.5" y="145.8" transform="rotate(-90 165.5 145.8)">5</text>
<text x="343.6" y="147.1" transform="rotate(-90 343.6 147.1)">4</text>
<text x="345" y="149.9" transform="rotate(-90 345 149.9)">4</text>
<text x="334.7" y="150.3">1</text>
<text x="334.7" y="153.8">2</text>
<text x="338.2" y="152.1">1</text>
<text x="338.2" y="155.6">2</text>
<text x="343.6" y="159.7" transform="rotate(-90 343.6 159.7)">3</text>
<text x="345" y="157" transform="rotate(-90 345 157)">3</text>
<text x="80.1" y="165.7">LEDG</text>
<text x="334.7" y="173.2">1</text>
<text x="343.6" y="170.1" transform="rotate(-90 343.6 170.1)">4</text>
<text x="345" y="172.8" transform="rotate(-90 345 172.8)">4</text>
<text x="80.1" y="178">LEDR</text>
<text x="165.5" y="178.7" transform="rotate(-90 165.5 178.7)">6</text>
<text x="205.3" y="178">USART1_RX</text>
<text x="334.7" y="176.8">2</text>
<text x="338.2" y="175">1</text>
<text x="338.2" y="178.5">2</text>
<text x="345" y="180" transform="rotate(-90 345 180)">3</text>
<text x="139.1" y="182.1">1</text>
<text x="151.7" y="182.1">2</text>
<text x="156.6" y="182.1">1</text>
<text x="156.6" y="185.6">2</text>
<text x="160.1" y="183.8">1</text>
<text x="167.2" y="182.2" transform="rotate(-90 167.2 182.2)">6</text>
<text x="271.4" y="182.1">1</text>
<text x="271.4" y="185.6">2</text>
<text x="275.9" y="183.5">1</text>
<text x="343.6" y="182.7" transform="rotate(-90 343.6 182.7)">3</text>
<text x="134.8" y="188.6">UART4_TX</text>
<text x="156.6" y="189.1">3</text>
<text x="160.1" y="187.4">2</text>
<text x="160.1" y="190.9">3</text>
<text x="260" y="188.6">DBUS</text>
<text x="271.4" y="189.1">3</text>
<text x="275.9" y="187">2</text>
<text x="275.9" y="190.5">3</text>
<text x="134.8" y="192.1">UART4_RX</text>
<text x="156.6" y="192.7">4</text>
<text x="160.1" y="194.4">4</text>
<text x="165.5" y="197" transform="rotate(-90 165.5 197)">5</text>
<text x="167.2" y="193.5" transform="rotate(-90 167.2 193.5)">5</text>
<text x="334.7" y="196.2">1</text>
<text x="338.2" y="197.9">1</text>
<text x="343.6" y="193" transform="rotate(-90 343.6 193)">6</text>
<text x="345" y="195.7" transform="rotate(-90 345 195.7)">6</text>
<text x="334.7" y="199.7">2</text>
<text x="334.7" y="203.2">3</text>
<text x="338.2" y="201.5">2</text>
<text x="334.7" y="206.8">4</text>
<text x="338.2" y="205">3</text>
<text x="338.2" y="208.5">4</text>
<text x="345" y="209.9" transform="rotate(-90 345 209.9)">5</text>
<text x="276.6" y="212.4" transform="rotate(-90 276.6 212.4)">5</text>
<text x="278" y="215.1" transform="rotate(-90 278 215.1)">5</text>
<text x="284.2" y="215.6">4</text>
<text x="304.1" y="215.1">DBUS</text>
<text x="343.6" y="212.7" transform="rotate(-90 343.6 212.7)">5</text>
<text x="280.7" y="220.9">3</text>
<text x="280.7" y="217.3">4</text>
<text x="284.2" y="219.1">3</text>
<text x="70.3" y="227.9">4</text>
<text x="280.7" y="227.9">1</text>
<text x="280.7" y="224.4">2</text>
<text x="284.2" y="226.2">1</text>
<text x="284.2" y="222.6">2</text>
<text x="334.7" y="226.2">1</text>
<text x="338.2" y="227.9">1</text>
<text x="343.6" y="223" transform="rotate(-90 343.6 223)">6</text>
<text x="345" y="225.7" transform="rotate(-90 345 225.7)">6</text>
<text x="70.3" y="231.5">1</text>
<text x="165.5" y="231.6" transform="rotate(-90 165.5 231.6)">6</text>
<text x="276.6" y="232.1" transform="rotate(-90 276.6 232.1)">6</text>
<text x="278" y="229.3" transform="rotate(-90 278 229.3)">6</text>
<text x="334.7" y="229.7">2</text>
<text x="334.7" y="233.2">3</text>
<text x="338.2" y="231.5">2</text>
<text x="70.3" y="235">2</text>
<text x="70.3" y="238.5">3</text>
<text x="139.1" y="235">1</text>
<text x="151.7" y="235">2</text>
<text x="156.6" y="235">1</text>
<text x="156.6" y="238.5">2</text>
<text x="160.1" y="236.7">1</text>
<text x="167.2" y="235.1" transform="rotate(-90 167.2 235.1)">6</text>
<text x="334.7" y="236.7">4</text>
<text x="338.2" y="235">3</text>
<text x="338.2" y="238.5">4</text>
<text x="345" y="239.9" transform="rotate(-90 345 239.9)">5</text>
<text x="18.3" y="241.5">BUZZER</text>
<text x="124.2" y="245">UART5_RX/SDIO_CMD4</text>
<text x="124.2" y="241.5">UART5_TX/SDIO_CK 3</text>
<text x="160.1" y="240.3">2</text>
<text x="160.1" y="243.8">3</text>
<text x="343.6" y="242.6" transform="rotate(-90 343.6 242.6)">5</text>
<text x="160.1" y="247.3">4</text>
<text x="165.5" y="249.9" transform="rotate(-90 165.5 249.9)">5</text>
<text x="167.2" y="246.4" transform="rotate(-90 167.2 246.4)">5</text>
</g>
</svg>
